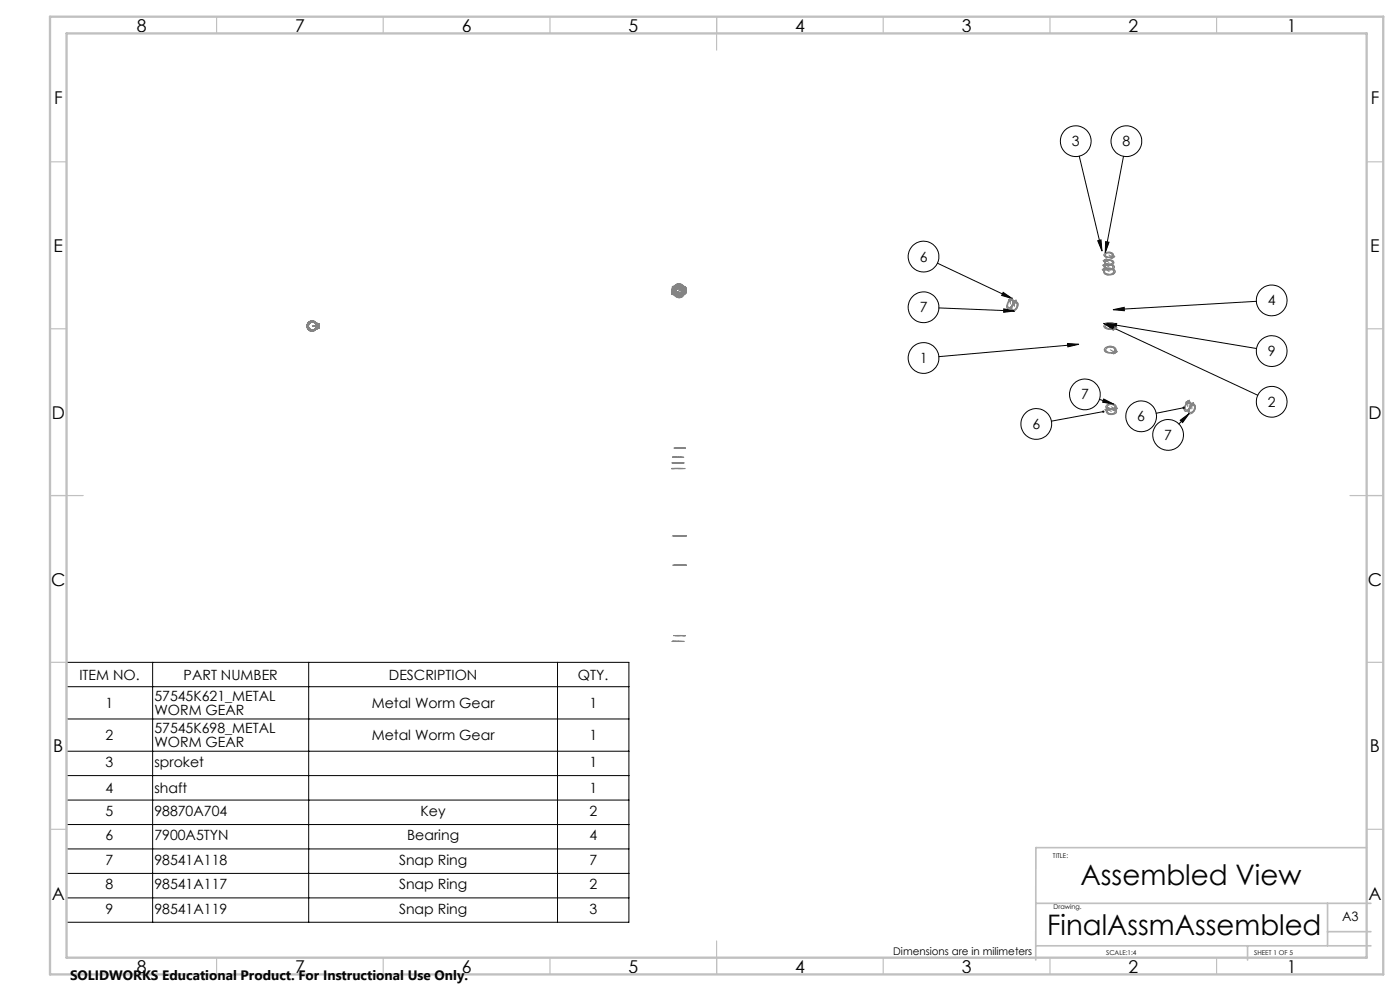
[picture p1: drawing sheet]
<svg xmlns="http://www.w3.org/2000/svg" width="420mm" height="297mm" viewBox="0 0 420 297" stroke-linecap="round" stroke-linejoin="round" font-family="sans-serif">
<g fill="none" stroke="#808080" stroke-width=".3">
<path d="M330.9 79.5l.4-.3 .6 .3-.5-.3 .4-.2 .7 .2a1.12 1.12 0 0 1 1.3 .1 1.12 1.12 0 0 1 .4 1.2 1.85 1.85 0 0 1-3-.5zM331.1 78.1l.3-.2 .4 .3v-.3h-.4l.4-.2 .7 .2a1.01 1.01 0 0 1 1.1 .1 1.01 1.01 0 0 1 .4 1 1.57 1.57 0 0 1-2.6-.4zM331.5 75.9a1.56 1.56 0 0 1 2.5 .6l.4 .4-.2 .1-.2 .2-.2-.3-.3 .1 .5 .2-.5 .2-.7-.2a1.07 1.07 0 0 1-1.1-.1 1.07 1.07 0 0 1-.4-1zM331.7 79.7a1.3 1.3 0 0 1 2.1 .4 1.24 1.24 0 0 1-1.2 .7 1.24 1.24 0 0 1-1-.9zM331.7 76.2a1.11 1.11 0 0 1 1.1-.4 1.11 1.11 0 0 1 .9 .8 1.22 1.22 0 0 1-2.1-.2zM331.8 78.4a1.11 1.11 0 0 1 1.1-.4 1.11 1.11 0 0 1 .8 .8 1.16 1.16 0 0 1-2.1-.3zM331.8 78.1l.2 .1M333.4 76.9h.2M92.6 96.6l.6-.3 .7-.1 1 .7 .7 .1 .1 .7-.8 .1h.8l-.1 .6-.7 .2a1.52 1.52 0 0 1-2.3 .3 1.52 1.52 0 0 1 0-2.3zM201.4 87.5h.9M201.6 86.7l.7-.2a1.73 1.73 0 0 1 2.6-.3 1.73 1.73 0 0 1-.1 2.6 1.73 1.73 0 0 1-2.6-.4l-.7-.2zM201.8 85.9l.7-.2a1.53 1.53 0 0 1 2.3-.2 1.53 1.53 0 0 1-.1 2.3 1.53 1.53 0 0 1-2.2-.3l-.7-.2-.2-.7h.9a1.17 1.17 0 0 0 1.8 1 1.17 1.17 0 0 0 0-2 1.17 1.17 0 0 0-1.8 .9h-.9z"/>
<path d="M201.8 87.5l.1-.6 .7-.2a1.4 1.4 0 0 1 2.1-.2 1.4 1.4 0 0 1-.1 2.1 1.4 1.4 0 0 1-2-.3l-.7-.1-.1-.6M202 87.5l.2-.2 .2 .3-.2 .2-.2-.2M202.3 86a1.76 1.76 0 0 1 2.7 .2l.7 .1 .1 .6v.2h-.8a1.39 1.39 0 0 0-2-1.2 1.39 1.39 0 0 0-.2 2.4 1.39 1.39 0 0 0 2.2-.8v-.4h.8l-.1 .8-.6 .1a1.75 1.75 0 0 1-2.6 .5 1.75 1.75 0 0 1-.2-2.5zM202.4 85.7a1.77 1.77 0 0 1 2.6 .3l.7 .2 .1 .5v.2l-.8 .1a1.39 1.39 0 0 0-2-1.2 1.39 1.39 0 0 0-.2 2.3 1.39 1.39 0 0 0 2.2-.8v-.3h.8l-.1 .7-.6 .2a1.76 1.76 0 0 1-2.6 .4 1.76 1.76 0 0 1-.1-2.6zM202.5 86.6l-.7 .2-.2 .7h.9a1.17 1.17 0 0 1 1.8-.9 1.17 1.17 0 0 1 0 2 1.17 1.17 0 0 1-1.8-.9v-.2M202.5 86.6a1.52 1.52 0 0 1 2.3-.2 1.52 1.52 0 0 1-.1 2.3 1.52 1.52 0 0 1-2.2-.3l-.7-.2-.2-.7h1M202.6 85.4l1-.3 1.9 .8 .1 .7h-.8a1.17 1.17 0 0 0-1.7-1 1.17 1.17 0 0 0-.2 1.9 1.17 1.17 0 0 0 1.9-.6v-.3h.8l-.1 .7-.6 .2a1.54 1.54 0 0 1-2.4 .2 1.54 1.54 0 0 1 .1-2.3zM202.7 86.5l1-.3 1.7 .8 .1 .5-.5-.2-.3 .3a1.04 1.04 0 0 0-1.4-1.1 1.04 1.04 0 0 0-.4 1.7 1.04 1.04 0 0 0 1.7-.3l.1-.3 .3 .2 .5-.2-.1 .6-.7 .2a1.4 1.4 0 0 1-2.1 .2 1.4 1.4 0 0 1 .1-2.1zM302.7 90l.3-.2-.1 .3zM302.9 90.3a.64 .64 0 0 1 .9 0 .64 .64 0 0 1 0 .9 .87 .87 0 0 1-.5 .8 .87 .87 0 0 1-1-.1l.1-1zM303.1 89.5l-.5 .4-.1 .6a1.22 1.22 0 0 0 .1 2.1 1.85 1.85 0 0 0 1.2-2.8l-.2-.5-.3 .1-.2 .8M303.2 89.6h.3l-.2 .3z"/>
<path d="M303.8 90.6l.5-.4v.7a1.29 1.29 0 0 0-.5 2 1.29 1.29 0 0 0 1.2-.8 1.29 1.29 0 0 0-.2-1.3l-.5 .1v-.7l.5-.2 .1 .5a1.65 1.65 0 0 1-.7 2.7 .76 .76 0 0 1-.9-.2 .76 .76 0 0 1 0-1zM304.1 90.6l.1 .1-.2 .2zM304.5 90.3h.2l-.1 .3zM330.7 80.9l.5-.4 .6 .3a.74 .74 0 0 0-.4 1 .74 .74 0 0 0 1 .4 1.13 1.13 0 0 0 1.6-1.1 1.89 1.89 0 0 0-2.2-.3l-.6-.3 .7-.3 .5 .2a1.47 1.47 0 0 1 2.1 1.3 2.15 2.15 0 0 1-3.5-.2l.1-.3zM331.3 97.3a2.27 2.27 0 0 1 3.3 .2v.4l.4 .3-.2 .2-.9 .5-.6-.2a1.38 1.38 0 0 1-2-1.3zM331.8 97.3a1.56 1.56 0 0 1 2.5 .5 1.58 1.58 0 0 1-2.7-.1zM333.9 98.3l.6 .3M334.3 98.2l.4 .1-.3 .1zM331.5 104.3a2.11 2.11 0 0 1 3.3 .5l.3 .5-.2 .2-.9 .5-.6-.2a1.38 1.38 0 0 1-2-1.3zM331.9 104.5a1.58 1.58 0 0 1 2.5 .4 1.56 1.56 0 0 1-2.7-.1zM333.9 105.7l.4 .1zM334 105.4l.6 .4"/>
<path d="M334.4 105.3l.5 .1-.4 .1zM201.6 138.7h.2M201.6 138.7h.9M201.8 138.7h3.4h-2.7M201.8 137.1h.1M201.8 137.1h.8M201.9 138.7h.3zM201.9 138.7h.4zM202 137.1h.4zM202.2 134.3h2.5zM202.5 138.7h2.3zM202.6 137.1h2.5z"/>
<path d="M202.6 134.3h2.1zM202.6 137.1h2.1zM204.7 134.3h.7M204.9 134.3h.4zM331.6 122.8l.4-.3 .5 .4-.5-.4 .5-.2 .7 .2a1.3 1.3 0 0 1 1.7 1 1.79 1.79 0 0 1-3-.2zM331.8 122.8h.4l-.1 .1zM332 121.4a1.85 1.85 0 0 1 2.8 .5l.4 .5-.2 .2-.8-.2a.65 .65 0 0 0 .2-.9 .65 .65 0 0 0-.8-.3 .86 .86 0 0 0-1 .1 .86 .86 0 0 0-.3 .9l.7 .4 1.2-.2 .6 .3-.6 .3-.6-.2a1.16 1.16 0 0 1-1.2-.1 1.16 1.16 0 0 1-.5-1.2zM332.4 123a1.26 1.26 0 0 1 2.1 .5 1.35 1.35 0 0 1-2.3-.2zM334 122.7h.4zM334.6 122.3l.3 .1zM355.8 120.6l.5-.4v.7v-.7l.4-.2 .2 .5a1.57 1.57 0 0 1-.5 2.6 .77 .77 0 0 1-1 0 .77 .77 0 0 1-.1-1.1zM356 120.6l.2 .1-.2 .2z"/>
<path d="M356.1 121.1a.66 .66 0 0 1 1-.1 .66 .66 0 0 1-.1 1 .87 .87 0 0 1-.5 .8 .87 .87 0 0 1-1-.2l.1-.8zM357.2 121.2l.3-.2v.6a1.11 1.11 0 0 0-.8 .9 1.11 1.11 0 0 0 .5 1.1 1.27 1.27 0 0 0 .8-2.1l-.5 .1 .1-.7 .4-.1 .2 .4a1.7 1.7 0 0 1-.8 2.7 .81 .81 0 0 1-.9-.3 .81 .81 0 0 1 .1-1zM357.2 121.4l.2-.1-.1 .3zM357.7 121.1l.2-.1-.1 .3zM201.4 140.4h.9M201.4 140.4h.1M201.6 140.4h.5zM202.2 140.4h3.3zM202.3 140.4h2.7zM201.8 169.4h3.3zM202.3 169.4h2.7zM202.3 160.6h2.7z"/>
<path d="M205 169.4h.8M205 160.6h.8M205.1 160.6h-3.3h4M205.2 169.4h.4zM205.2 160.6h.4zM205.7 169.4h.1M205.7 160.6h.1M205.7 169.4h-.6M201.6 192.2h.1M201.6 192.2h.9M201.9 192.2h.3zM201.9 192.2h.4z"/>
<path d="M202.5 190.5h2.3zM202.5 192.2h2.3zM202.5 192.2h2.7l-2.7 .1M204.8 190.5h.8M204.9 190.5h-2.9h3.6M205 190.5h.4zM205.5 190.5h.1"/>
<circle cx="331.3" cy="79.5" r=".15"/>
<circle cx="331.8" cy="79.2" r=".15"/>
<circle cx="93.7" cy="97.7" r="1.16"/>
<circle cx="95.3" cy="98.1" r=".18"/>
<circle cx="95.3" cy="97.4" r=".19"/>
<circle cx="201.9" cy="87.8" r=".22"/>
<circle cx="201.9" cy="87.1" r=".21"/>
<circle cx="202.1" cy="87.1" r=".19"/>
<circle cx="202.1" cy="86.2" r=".18"/>
<circle cx="202.1" cy="86.9" r=".18"/>
<circle cx="202.1" cy="87.8" r=".18"/>
<circle cx="203.6" cy="87.6" r="1.04"/>
<circle cx="203.7" cy="87.5" r="1.37"/>
<circle cx="205.2" cy="86.2" r=".19"/>
<circle cx="205.2" cy="86.9" r=".19"/>
<circle cx="205.4" cy="86.7" r=".22"/>
<circle cx="205.4" cy="86.6" r=".22"/>
<circle cx="205.4" cy="87.3" r=".21"/>
<circle cx="205.4" cy="87.5" r=".21"/>
<circle cx="331.2" cy="80.8" r=".17"/>
<circle cx="331.7" cy="80.5" r=".18"/>
<circle cx="334" cy="98.6" r=".19"/>
<circle cx="332.5" cy="122.5" r=".13"/>
<circle cx="356.6" cy="120.4" r=".17"/>
</g>
<g fill="none" stroke="#000" stroke-width=".3">
<path d="M323.8 46.8l6.8 28.4M337 46.8l-5.4 28.9M281.2 78.9l22.5 10.6M329.3 72.1l1-.2 .3 3.3zM331.7 72.4l1 .2-1.1 3.1zM281.7 92.3l22.7 .9M301 87.6l2.7 1.9-3.2-1zM301.1 92.6l3.3 .6-3.3 .4zM331.1 96.9l3.2 .9-.4 .9zM331.1 96.9l46.2 21.6M331.6 96.9h3.4l-.2 1zM331.6 96.9l45.4 7.6"/>
<path d="M334 92.8l3.3-.7v1zM376.9 90.3l-42.9 2.5M320.3 102.9l3.3 .3-3.2 .8zM323.6 103.2l-41.9 3.7M329.8 119.7l4.3 1.4M331.1 119.6l3 1.5-3.3-.6zM331 123.4l-15.6 2.8M354.1 125.9l2.7-2-2 2.7zM355.1 122.2l-8.2 1.7M356.8 123.9l-3.1 3.2M19.9 198.5h168.8v77.9h-168.8zM45.8 198.5v77.9"/>
<path d="M92.6 198.5v77.9M167.3 198.5v77.9M19.9 205.8h168.8M19.9 215.5h168.8M19.9 225.1h168.8M19.9 232.4h168.8M19.9 239.8h168.8M19.9 247.1h168.8M19.9 254.4h168.8M19.9 261.8h168.8M19.9 269.1h168.8"/>
<circle cx="322.7" cy="42.3" r="4.6"/>
<circle cx="337.9" cy="42.3" r="4.6"/>
<circle cx="277.1" cy="76.9" r="4.6"/>
<circle cx="277.1" cy="92.1" r="4.6"/>
<circle cx="381.5" cy="90" r="4.6"/>
<circle cx="277.1" cy="107.3" r="4.6"/>
<circle cx="325.5" cy="118.2" r="4.6"/>
<circle cx="381.5" cy="105.2" r="4.6"/>
<circle cx="310.9" cy="127.1" r="4.6"/>
<circle cx="342.3" cy="124.8" r="4.6"/>
<circle cx="350.4" cy="130.3" r="4.6"/>
<circle cx="381.5" cy="120.4" r="4.6"/>
</g>
<path d="M333.4 80.7a1.25 1.25 0 0 0-2 1 1.61 1.61 0 0 0 2.7-.4l-.7-.6M334.2 97.3a.96 .96 0 0 1-.3 1.1 .96 .96 0 0 1-1 .1 .84 .84 0 0 1-1-.2 .84 .84 0 0 1-.1-1 1.97 1.97 0 0 1 2.4 0M334.3 104.4a.96 .96 0 0 1-.2 1.1 .96 .96 0 0 1-1.1 .1 .84 .84 0 0 1-1-.2 .84 .84 0 0 1 0-1 1.97 1.97 0 0 1 2.3 0M203.3 140.4h-1.3h3.5h-2.2M204.1 169.4h1.2h-3.5h2.3M204.1 160.6h1.2h-3.5h2.3" fill="none" stroke="#808080" stroke-width=".3" stroke-dasharray="15.2 1.3 1.3 1.3" stroke-dashoffset="13.7" stroke-linecap="butt"/>
<path d="M333.6 80.5a1.75 1.75 0 0 0-2.5 1.1 2.09 2.09 0 0 0 3.4-.2l-.2-.5-.7-.4M334.5 97.2a1.08 1.08 0 0 1-.2 1.2 1.08 1.08 0 0 1-1.1 .3 1.32 1.32 0 0 1-1.9-1.4 2.39 2.39 0 0 1 3.2-.1M334.6 104.3a1.08 1.08 0 0 1-.2 1.2 1.08 1.08 0 0 1-1.1 .3 1.32 1.32 0 0 1-1.9-1.3 2.39 2.39 0 0 1 3.2-.2" fill="none" stroke="#808080" stroke-width=".3" stroke-dasharray="15.2 1.3 1.3 1.3" stroke-dashoffset="12.7" stroke-linecap="butt"/>
<path d="M333.3 79.4a1.01 1.01 0 0 0-1.1-.1 1.01 1.01 0 0 0-.5 1 1.26 1.26 0 0 0 2.1-.5l-.5-.4M303.9 90.4a.91 .91 0 0 0-1-.2 .91 .91 0 0 0-.5 .9 .66 .66 0 0 0 .2 1 .66 .66 0 0 0 .9-.4l.4-.7v-.6M305.1 91.1a.91 .91 0 0 0-1-.2 .91 .91 0 0 0-.5 .9 .66 .66 0 0 0 .2 1.1 .66 .66 0 0 0 1-.5l.3-.7v-.6M333.9 122.7a1.01 1.01 0 0 0-1.1-.1 1.01 1.01 0 0 0-.5 1 1.26 1.26 0 0 0 2.2-.5l-.6-.4M334.4 121.6a.9 .9 0 0 1-.4 .9 .9 .9 0 0 1-1 0 .7 .7 0 0 1-.8-.8 .7 .7 0 0 1 1-.5l1.2 .4M357.1 121.1a.91 .91 0 0 0-1-.2 .91 .91 0 0 0-.5 1 .66 .66 0 0 0 .2 1 .66 .66 0 0 0 .9-.5l.4-.7v-.6M358.3 121.8a.91 .91 0 0 0-1-.1 .91 .91 0 0 0-.5 .9 .66 .66 0 0 0 .2 1 .66 .66 0 0 0 1-.5l.3-.7v-.6" fill="none" stroke="#808080" stroke-width=".3" stroke-dasharray="15.2 1.3 1.3 1.3" stroke-dashoffset="14.2" stroke-linecap="butt"/>
<path d="M333.5 79.3a1.47 1.47 0 0 0-2.2 1 1.83 1.83 0 0 0 3-.3l-.3-.5-.5-.2M304.1 90.2a.89 .89 0 0 0-.9-.4 .89 .89 0 0 0-.7 .7 1.15 1.15 0 0 0-.5 1.1 1.15 1.15 0 0 0 .7 1 2.16 2.16 0 0 0 1.4-2.4M305.4 90.9a.89 .89 0 0 0-.9-.4 .89 .89 0 0 0-.8 .7 1.15 1.15 0 0 0-.5 1.1 1.15 1.15 0 0 0 .8 1 2.16 2.16 0 0 0 1.4-2.4M334.2 122.6a1.47 1.47 0 0 0-2.2 1 1.83 1.83 0 0 0 3-.3l-.3-.5-.5-.2M334.6 121.4a.95 .95 0 0 1-.1 1.1 .95 .95 0 0 1-1 .3 1.09 1.09 0 0 1-1.2-.2 1.09 1.09 0 0 1-.4-1.1 2.13 2.13 0 0 1 2.7-.1M357.4 120.9a.89 .89 0 0 0-.9-.4 .89 .89 0 0 0-.8 .7 1.15 1.15 0 0 0-.5 1.1 1.15 1.15 0 0 0 .8 1 2.16 2.16 0 0 0 1.4-2.4M358.6 121.6a.89 .89 0 0 0-.9-.4 .89 .89 0 0 0-.7 .7 1.15 1.15 0 0 0-.6 1.1 1.15 1.15 0 0 0 .8 1 2.16 2.16 0 0 0 1.4-2.4" fill="none" stroke="#808080" stroke-width=".3" stroke-dasharray="15.2 1.3 1.3 1.3" stroke-dashoffset="13.3" stroke-linecap="butt"/>
<path d="M333.2 78.1a.86 .86 0 0 0-1-.1 .86 .86 0 0 0-.4 1 1.08 1.08 0 0 0 1.1 .3 1.08 1.08 0 0 0 .8-.9l-.5-.3M333.6 76.1a.94 .94 0 0 1-.5 1 .94 .94 0 0 1-1.1-.2 .59 .59 0 0 1-.3-.8 .59 .59 0 0 1 .8-.3l1.1 .3" fill="none" stroke="#808080" stroke-width=".3" stroke-dasharray="15.2 1.3 1.3 1.3" stroke-dashoffset="14.5" stroke-linecap="butt"/>
<path d="M333.4 78a1.27 1.27 0 0 0-2 1 1.63 1.63 0 0 0 2.7-.4l-.7-.6M333.8 76a.9 .9 0 0 1-.1 1 .9 .9 0 0 1-1.1 .2 .95 .95 0 0 1-1-.2 .95 .95 0 0 1-.2-1 1.96 1.96 0 0 1 2.4 0" fill="none" stroke="#808080" stroke-width=".3" stroke-dasharray="15.2 1.3 1.3 1.3" stroke-dashoffset="13.6" stroke-linecap="butt"/>
<path d="M203.3 86.2a1.37 1.37 0 0 0-.6 2.2 1.37 1.37 0 0 0 2.3-.5 1.37 1.37 0 0 0-1.5-1.8l-.2 .1M203.4 86.2a1.4 1.4 0 0 0-.7 2.3 1.4 1.4 0 0 0 2.4-.5 1.4 1.4 0 0 0-1.6-1.8h-.1M204 86.2a1.4 1.4 0 0 1 .6 2.3 1.4 1.4 0 0 1-2.3-.5 1.4 1.4 0 0 1 1.5-1.8h.2M204 85.6a1.37 1.37 0 0 1 .7 2.3 1.37 1.37 0 0 1-2.3-.5 1.37 1.37 0 0 1 1.5-1.8h.1M204 85.8a1.37 1.37 0 0 1 .7 2.3 1.37 1.37 0 0 1-2.3-.5 1.37 1.37 0 0 1 1.5-1.8h.1" fill="none" stroke="#808080" stroke-width=".3" stroke-dasharray="15.2 1.3 1.3 1.3" stroke-dashoffset="12.8" stroke-linecap="butt"/>
<path d="M203.3 85.8a1.74 1.74 0 0 0-.8 2.9 1.74 1.74 0 0 0 2.9-.7 1.74 1.74 0 0 0-1.9-2.2h-.2M204.1 85.3a1.74 1.74 0 0 1 .7 2.9 1.74 1.74 0 0 1-2.9-.7 1.74 1.74 0 0 1 2-2.2h.2M204.1 85.5a1.74 1.74 0 0 1 .7 2.8 1.74 1.74 0 0 1-2.9-.6 1.74 1.74 0 0 1 2-2.3l.2 .1" fill="none" stroke="#808080" stroke-width=".3" stroke-dasharray="15.2 1.3 1.3 1.3" stroke-dashoffset="11.7" stroke-linecap="butt"/>
<path d="M94.1 96.6a1.16 1.16 0 0 1 .5 1.9 1.16 1.16 0 0 1-2-.4 1.16 1.16 0 0 1 1.3-1.5h.2M203.3 86.4a1.16 1.16 0 0 0-.5 1.9 1.16 1.16 0 0 0 2-.4 1.16 1.16 0 0 0-1.3-1.5h-.2M203.3 85.5a1.16 1.16 0 0 0-.5 1.9 1.16 1.16 0 0 0 2-.4 1.16 1.16 0 0 0-1.3-1.6l-.2 .1M204 85.5a1.16 1.16 0 0 1 .5 1.9 1.16 1.16 0 0 1-1.9-.4 1.16 1.16 0 0 1 1.2-1.5h.2" fill="none" stroke="#808080" stroke-width=".3" stroke-dasharray="15.2 1.3 1.3 1.3" stroke-dashoffset="13.5" stroke-linecap="butt"/>
<path d="M94.1 96.2a1.53 1.53 0 0 1 .6 2.6 1.53 1.53 0 0 1-2.5-.6 1.53 1.53 0 0 1 1.7-2h.2M203.3 86a1.53 1.53 0 0 0-.7 2.6 1.53 1.53 0 0 0 2.6-.6 1.53 1.53 0 0 0-1.7-2h-.2M203.3 85.1a1.53 1.53 0 0 0-.7 2.5 1.53 1.53 0 0 0 2.6-.5 1.53 1.53 0 0 0-1.7-2h-.2M204 85.1a1.53 1.53 0 0 1 .7 2.6 1.53 1.53 0 0 1-2.6-.6 1.53 1.53 0 0 1 1.7-2h.2" fill="none" stroke="#808080" stroke-width=".3" stroke-dasharray="15.2 1.3 1.3 1.3" stroke-dashoffset="12.3" stroke-linecap="butt"/>
<path d="M203.4 86.5a1.05 1.05 0 0 0-.5 1.8 1.05 1.05 0 0 0 1.8-.4 1.05 1.05 0 0 0-1.2-1.4h-.1M204 86.6a1.05 1.05 0 0 1 .4 1.7 1.05 1.05 0 0 1-1.7-.4 1.05 1.05 0 0 1 1.1-1.4l.2 .1" fill="none" stroke="#808080" stroke-width=".3" stroke-dasharray="15.2 1.3 1.3 1.3" stroke-dashoffset="13.8" stroke-linecap="butt"/>
<path d="M203.4 137h-1h2.7h-1.7M204 134.3h1h-2.8h1.8M203.3 140.4h-1h2.7h-1.7M204 169.4h1h-2.7h1.7M204 160.6h1h-2.7h1.7" fill="none" stroke="#808080" stroke-width=".3" stroke-dasharray="15.2 1.3 1.3 1.3" stroke-dashoffset="14.4" stroke-linecap="butt"/>
<path d="M203.3 138.7h-.8h2.3h-1.5M203.3 192.2h-.8h2.3h-1.5M204 190.5h.8h-2.3h1.5" fill="none" stroke="#808080" stroke-width=".3" stroke-dasharray="15.2 1.3 1.3 1.3" stroke-dashoffset="14.8" stroke-linecap="butt"/>
<path d="M203.3 138.7h-1.1h3.1h-2M203.3 192.2h-1.1h3.1h-2M204 190.4l1.1 .1h-3l1.9-.1" fill="none" stroke="#808080" stroke-width=".3" stroke-dasharray="15.2 1.3 1.3 1.3" stroke-dashoffset="14.1" stroke-linecap="butt"/>
<path d="M203.4 137h-.8h2.1h-1.3M204 134.3h.7h-2.1h1.4" fill="none" stroke="#808080" stroke-width=".3" stroke-dasharray="15.2 1.3 1.3 1.3" stroke-dashoffset="15" stroke-linecap="butt"/>
<g fill="none" stroke="#c0c0c0" stroke-width=".35">
<path d="M65 5v5M115 5v5M165 5v5M215 5v10M265 5v5M315 5v5M365 5v5M15 48.5h5M410 48.5h5M15 98.5h5M410 98.5h5M15 148.5h10"/>
<path d="M405 148.5h10M15 198.5h5M410 198.5h5M15 248.5h5M410 248.5h5M65 287v5M115 287v5M165 287v5M215 282v10M265 287v5M315 287v5M365 287v5"/>
</g>
<path d="M409.9 254h-99.1l-.1 33.7M310.7 270.7h100.6M398.3 270.7v12.8M398.3 279.2h13M310.7 283.5h100.6M374.3 283.5v4.2" fill="none" stroke="#c0c0c0" stroke-width=".5"/>
<path d="M15 5h400v287h-400zM20 10h390v277h-390z" fill="none" stroke="#c0c0c0" stroke-width=".7"/>
<g fill="none" stroke="#808080" stroke-width=".3" stroke-dasharray="15.2 1.3 1.3 1.3">
<path d="M330.9 79.5l.4 .4M330.9 79.5h1M331 78.1l.4 .4M331 78.1l1 .1M331.3 79.9h.3M331.3 79.2l-.4 .3M331.4 79.2l.4-.3M331.4 77.9l-.4 .2M331.4 78.5l.3 .1M331.4 77.9l.6 .3M331.4 77.9l.4-.3M331.8 78.9l.7 .3"/>
<path d="M331.8 77.6l.7 .3M331.9 76l-.3-.2M331.9 79.5l-.6-.3M332 78.2l-.6-.3M332.5 79.2l.1 .1M332.5 77.9l.1 .1M332.7 76.4l.7 .4M332.7 78.6l-.7-.4M332.9 77.2l-.1-.2M333.4 76.8l.6 .4M333.4 79.1l.3 .2M333.6 77.4l-.7-.2"/>
<path d="M333.6 77.4l-.2-.6M334 76.5h-.3M334 77.2l-.4 .2M334 77.2l-.6-.4M334 77.2l.4-.3M334.4 76.9l-.4-.4M92.6 97.7h-.5M93.7 97.7h1.2M94.9 97.7h.8M94.9 98.6l-.2-.2M94.9 96.8l-.2 .2M95.7 98.4l-.8 .2"/>
<path d="M95.7 97l-.8-.2M95.7 98.4l-.8-.7M95.7 97.7v.7M95.7 97.7v-.7M201.5 87.5v.7M201.5 88.2l.8 .2M201.5 88.2l.8-.7M201.5 87.4v-.7M201.5 86.7l.8-.2M201.7 87.5v.6M201.7 88.1l.8 .3M201.7 88.1l.8-.6"/>
<path d="M201.7 86.6v.6M201.7 87.2l.8 .2M201.7 87.2l.8-.6M201.7 87.4v-.6M201.7 86.5v-.6M201.7 86.8l.8-.2M201.7 85.9l.8-.2M201.8 87.5v.6M201.8 88.1l.8 .2M201.8 88.1l.8-.6M201.8 87.5h.8M201.8 87.5v-.6"/>
<path d="M201.8 86.9l.8-.2M202.3 88.4l.2-.2M202.3 87.5l-.8-.1M202.3 87h-.5M202.3 87.1l-.5 .1M202.3 86.5l.2 .2M202.5 88.4l.2-.2M202.5 87.4l.2-.2M202.5 87.5h-.8M202.5 86.6h-.4M202.5 86.6l-.8-.1M202.5 86.6l.2 .2"/>
<path d="M202.5 85.7l.2 .2M202.6 88.3l.2-.1M202.6 86.7l.2 .2M202.6 87.5h-.8M202.6 87.6h-.4M203.7 87.5h-1.4M203.7 87l1.3-.1M203.7 87.5h-1.2M203.7 86.6h1.1M203.7 87.1h1.3M203.7 86.6h-1.2M203.7 87.6h1"/>
<path d="M203.7 87.5h-1.1M204.7 87.6h.8M204.7 87.6h.4M204.7 86.8l-.2 .1M204.7 88.4l-.2-.2M204.8 85.7l-.2 .2M204.8 87.5h.5M204.8 86.6h.9M204.8 86.6h.5M204.9 87.5l-.3-.2M205 86l-.2 .2M205 86.2l-.2 .1"/>
<path d="M205 87.5h.5M205 86.9h.9M205 87.1h.9M205.1 87.9l-.3-.2M205.1 88l-.3-.1M205.5 86.9l-.8-.1M205.5 87.5h-.8M205.5 87.5v-.6M205.5 87.6v.6M205.5 88.2l-.8 .2M205.5 88.2l-.8-.6M205.6 85.9l-.8-.2"/>
<path d="M205.7 86.5l-.1-.6M205.7 86.6v.6M205.7 87.2l-.8 .3M205.7 87.2l-.9-.6M205.8 86.2l-.8-.2M205.8 86.3l-.8-.1M205.9 86.9l-.1-.7M205.9 87l-.1-.7M205.9 87v.7M205.9 87.7l-.8 .2M205.9 87.7l-.9-.7M205.9 87.1v.7"/>
<path d="M205.9 87.8l-.8 .2M205.9 87.8l-.9-.7M302.5 90.5l.1 .1M302.6 89.8l-.1 .7M302.6 89.8l.5 .4M303.1 89.5l-.5 .3M303.1 91.1v-.9M303.1 92.1v.3M303.1 90.2v-.7M303.1 89.5l.5-.3M303.6 89.2l.1 .6M303.7 89.8l-.1 .3"/>
<path d="M303.7 91.2l.2 .1M303.9 90.5l-.2 .7M303.9 90.5l.4 .4M304.3 90.2l-.4 .3M304.3 91.8v-.9M304.3 92.8v.3M304.3 90.9v-.7M304.4 90.2l.4-.3M304.8 89.9l.2 .6M305 90.5l-.2 .3M330.7 80.8l.4 .4M330.7 80.8h1.1"/>
<path d="M331.1 81.2h.3M331.2 80.5l-.5 .3M331.2 80.4l.6-.2M331.8 80.2l.7 .2M331.8 80.8l-.6-.3M332 97.2l-.3-.2M332.5 80.4v.2M332.7 80l-.8-.5M332.7 81.4l-.9-.6M333 97.7l1 .6M333.3 98.7v-.2M333.5 80.5l.3 .2"/>
<path d="M333.7 81.9l.3 .2M334 98.3l.6 .3M334.1 98.9l-.8-.2M334.1 98.9l-.1-.6M334.5 98.6l-.4 .3M334.6 98.6l.5-.3M334.6 97.9l-.3-.1M335.1 98.3l-.5-.4M332.1 104.3l-.3-.2M333.1 104.8l1 .6M333.4 105.8v-.2M334.1 105.4l.6 .3"/>
<path d="M334.2 106l-.8-.2M334.2 106l-.1-.6M334.7 105.7l-.5 .3M334.7 105.7l.5-.3M334.7 105h-.2M335.2 105.4l-.5-.4M356.8 119.9l.1 .6M201.7 138.7h.1M201.7 138.7h.8M201.8 137h.1M201.8 137h.8M202.5 138.7h.2"/>
<path d="M202.5 138.7h-.8M202.6 137h.2M202.6 137h-.8M202.6 134.3h-.4M203.7 138.7h-1.2M203.7 134.3h1M203.7 137h-1.1M204.7 134.3h.8M204.7 137h.4M204.7 134.3h-.2M204.8 138.7h.5M205.5 134.3h-.8"/>
<path d="M205.5 134.3h.1M331.5 122.8l.4 .4M331.5 122.8h1.1M331.9 123.2h.3M332 122.5l-.5 .3M332 122.5l.5-.3M332.5 122.2l.7 .3M332.5 121.4l-.3-.1M332.6 122.8l-.6-.3M333.2 122.5v.1M333.4 121.9l.8 .5M333.4 123.3l-.8-.5"/>
<path d="M333.6 122.7v-.1M334.2 123.8l.3 .2M334.2 122.4l.6 .3M334.3 123l-.7-.3M334.3 123l-.1-.6M334.8 122.7l-.5 .3M334.8 122h-.3M334.8 122.7l.4-.3M335.2 122.4l-.4-.4M355.7 121.2l.1 .1M355.8 120.5l-.1 .7M355.8 120.5l.5 .4"/>
<path d="M356.3 120.2l-.5 .3M356.3 121.8v-.9M356.3 122.8v.3M356.3 120.9v-.7M356.3 120.2l.5-.3M356.9 120.5l-.1 .3M356.9 121.9l.2 .2M357.1 121.2l-.2 .7M357.1 121.2l.4 .4M357.5 120.9l-.4 .3M357.6 122.5v-.9M357.6 123.5v.4"/>
<path d="M357.6 121.6v-.7M357.6 120.9l.4-.2M358 120.7l.2 .5M358.2 121.2l-.2 .3M201.5 140.4h.1M201.5 140.4h.8M202.3 140.4h.2M202.3 140.4h-.8M203.7 140.4h-1.4M205 140.4h.5M202.3 169.4h-.5M202.3 160.6h-.5"/>
<path d="M203.7 169.4h1.3M203.7 160.6h1.3M205 169.4h-.2M205 160.6h-.2M205 169.4h.9M205 160.6h.9M205.1 169.4h-.3M205.1 160.6h-.3M205.8 169.4h-.8M205.8 160.6h-.8M205.9 169.4h-.1M205.9 160.6h-.1"/>
<path d="M205.9 169.4h.1M205.9 169.4h-.8M205.9 169.4h-.9M205.9 160.6h.1M205.9 160.6h-.8M205.9 160.6h-.9M201.7 192.2h.1M201.7 192.2h.8M202.5 192.2h.2M202.5 190.5h-.4M202.5 192.2h-.8M203.7 190.5h1.1"/>
<path d="M203.7 192.2h-1.2M204.8 190.5h-.2M204.8 190.5h.9M204.8 192.2h.5M204.9 190.5h-.3M205.6 190.5h-.8M205.7 190.5h-.1M205.7 190.5h.1M205.7 190.5h-.8M205.7 190.5h-.9"/>
</g>
<path d="M329.3 72.1l1-.2 .3 3.3zM331.7 72.4l1 .2-1.1 3.1zM334 92.8l3.3-.7v1zM331.6 96.9h3.4l-.2 1zM331.1 96.9l3.2 .9-.4 .9zM320.3 102.9l3.3 .3-3.2 .8zM301.1 92.6l3.3 .6-3.3 .4zM301 87.6l2.7 1.9-3.2-1zM331.1 119.6l3 1.5-3.3-.6zM330.7 123.2a.34 .34 0 0 0 .2 .5 .34 .34 0 0 0 .4-.4l-.3 .1 .3-.1-.2-.3zM354.1 125.9l2.7-2-2 2.7zM354.9 121.9a.34 .34 0 0 0 .1 .6 .34 .34 0 0 0 .4-.4l-.3 .1 .3-.1z" fill="#000"/>
<g font-size="8.5">
<text x="324.1" y="265.1">Assembled View</text>
<text x="314.2" y="280.3">FinalAssmAssembled</text>
</g>
<g font-size="5.3">
<text x="41" y="9.5">8</text>
<text x="88.5" y="9.5">7</text>
<text x="138.5" y="9.5">6</text>
<text x="188.5" y="9.5">5</text>
<text x="238.5" y="9.5">4</text>
<text x="288.5" y="9.5">3</text>
<text x="338.5" y="9.5">2</text>
<text x="386" y="9.5">1</text>
<text x="16.2" y="31.2">F</text>
<text x="411.2" y="31.2">F</text>
<text x="16.1" y="75.5">E</text>
<text x="411.1" y="75.5">E</text>
<text x="15.5" y="125.5">D</text>
<text x="410.5" y="125.5">D</text>
<text x="15.4" y="175.5">C</text>
<text x="410.4" y="175.5">C</text>
<text x="16" y="225.5">B</text>
<text x="411" y="225.5">B</text>
<text x="15.5" y="269.7">A</text>
<text x="410.5" y="269.7">A</text>
<text x="41" y="291.5">8</text>
<text x="88.5" y="291.5">7</text>
<text x="138.5" y="291.5">6</text>
<text x="188.5" y="291.5">5</text>
<text x="238.5" y="291.5">4</text>
<text x="288.5" y="291.5">3</text>
<text x="338.5" y="291.5">2</text>
<text x="386" y="291.5">1</text>
</g>
<g font-size="4.2">
<text x="321.6" y="43.8">3</text>
<text x="336.8" y="43.8">8</text>
<text x="275.9" y="78.4">6</text>
<text x="275.9" y="93.6">7</text>
<text x="380.4" y="91.5">4</text>
<text x="380.4" y="106.7">9</text>
<text x="275.9" y="108.8">1</text>
<text x="324.3" y="119.7">7</text>
<text x="380.4" y="121.9">2</text>
<text x="309.7" y="128.5">6</text>
<text x="341.2" y="126.3">6</text>
<text x="349.3" y="131.8">7</text>
<text x="23.8" y="203.7">ITEM NO.</text>
<text x="55.1" y="203.7">PART NUMBER</text>
<text x="116.7" y="203.7">DESCRIPTION</text>
<text x="173.4" y="203.7">QTY.</text>
<text x="31.7" y="212.2">1</text>
<text x="46.3" y="210.1">57545K621_METAL</text>
<text x="46.3" y="214.2">WORM GEAR</text>
<text x="111.5" y="212.2">Metal Worm Gear</text>
<text x="176.8" y="212.2">1</text>
<text x="31.7" y="221.8">2</text>
<text x="46.3" y="219.8">57545K698_METAL</text>
<text x="111.5" y="221.8">Metal Worm Gear</text>
<text x="176.8" y="221.8">1</text>
<text x="46.3" y="223.9">WORM GEAR</text>
<text x="31.7" y="229.9">3</text>
<text x="46.3" y="229.9">sproket</text>
<text x="176.8" y="229.9">1</text>
<text x="31.7" y="237.6">4</text>
<text x="46.3" y="237.6">shaft</text>
<text x="176.8" y="237.6">1</text>
<text x="31.7" y="244.6">5</text>
<text x="46.3" y="244.6">98870A704</text>
<text x="126.2" y="244.6">Key</text>
<text x="176.8" y="244.6">2</text>
<text x="31.7" y="251.9">6</text>
<text x="46.3" y="251.9">7900A5TYN</text>
<text x="122.1" y="251.9">Bearing</text>
<text x="176.8" y="251.9">4</text>
<text x="31.7" y="259.2">7</text>
<text x="46.3" y="259.2">98541A118</text>
<text x="119.7" y="259.2">Snap Ring</text>
<text x="176.8" y="259.2">7</text>
<text x="31.7" y="266.5">8</text>
<text x="46.3" y="266.5">98541A117</text>
<text x="119.7" y="266.5">Snap Ring</text>
<text x="176.8" y="266.5">2</text>
<text x="31.7" y="273.9">9</text>
<text x="46.3" y="273.9">98541A119</text>
<text x="119.7" y="273.9">Snap Ring</text>
<text x="176.8" y="273.9">3</text>
</g>
<text font-size="4.1" x="21" y="293.7">SOLIDWORKS Educational Product. For Instructional Use Only.</text>
<text font-size="3.9" x="402.6" y="276.1">A3</text>
<text font-size="3.2" x="268" y="286.3">Dimensions are in milimeters</text>
<g font-size="2">
<text x="315.9" y="257.1">TITLE:</text>
<text x="316.1" y="272.5">Drawing.</text>
<text x="331.8" y="286.2">SCALE:1:4</text>
<text x="376.2" y="286.2">SHEET 1 OF 5</text>
</g>
</svg>
